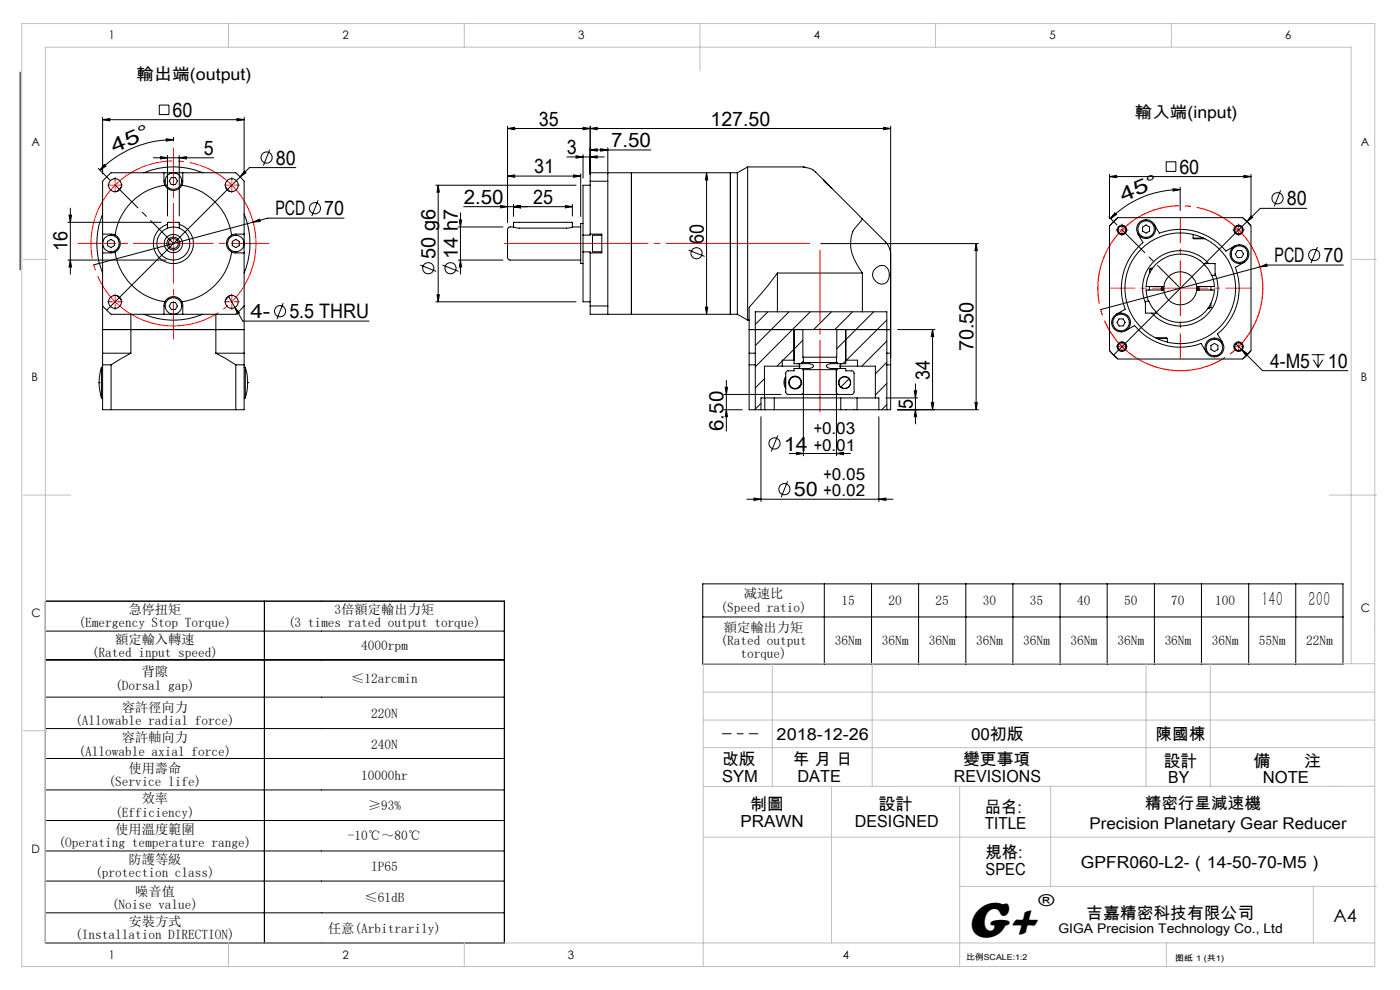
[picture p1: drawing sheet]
<svg xmlns="http://www.w3.org/2000/svg" width="297mm" height="210mm" viewBox="0 0 297 210" stroke-linecap="round" stroke-linejoin="round" font-family="sans-serif">
<g fill="none" stroke="#000" stroke-width=".21">
<path d="M4.3 15.3v41.9M20.8 35.7l2.6 2.5M21.8 25.4l1.5-.3v.5zM21.8 24.9v12M21.8 25.4h30M22.1 34.9l.4 .3-1.3 .9zM25.7 39.8l-.8 .8M30.5 36.6a16.3 16.3 0 0 1 12.5 0M32.5 33.5h12.8M33.8 22.3h2v2h-2zM34 33.2l1.5 .3-1.5 .2zM34.8 36.6v2l.2 .7"/>
<path d="M35 39.3a2 2 0 0 0 1.8 1.1 2 2 0 0 0 1.8-1.1M35 39.3a12.5 12.5 0 0 0-10.6 10.6M35.3 29.4l1.5 .2-1.5 .3zM35.5 33v12.8M36.3 37.7h.9l.4 .7-.4 .7h-.9l-.4-.7zM36.8 29.6a22.3 22.3 0 0 0-15.6 6.5M36.8 29.1v.8M38 33.5l1.5-.3v.5zM38 33v12.8M38.6 39.3a12.5 12.5 0 0 1 10.5 10.6M38.8 36.6v2.2l-.2 .5M47.9 39.8l.7 .8"/>
<path d="M50.3 25.1l1.5 .3-1.5 .2zM50.9 37.5l-28.3 28.3M51.8 24.9v12M51.8 36.3l.4 .3-1.3 .9zM57.2 31.7l-1.3 3.4M62.8 35.6h-9.9l-2 1.9M92.5 39.3h29.7M93 39.3v24.7M93 39.3l.2 1.5h-.5zM107.7 27.3l1.5-.3v.5zM107.7 26.8v20.4M107.7 27.3h81.2"/>
<path d="M107.7 37.4l1.5-.3v.5zM107.7 37.4h15.5M120.3 33.3h7.9M121.7 37.1l1.5 .3-1.5 .2zM122.2 33l1.5 .3-1.5 .2zM123.2 36.9v9M123.7 27l1.5 .3-1.5 .2zM123.7 32.8v5M125.2 26.8v10.1M125.2 27.3l1.5-.3v.5zM125.2 33.3l1.5-.3v.5zM125.2 31.8l1.5-.2v.5z"/>
<path d="M125.2 31.8h12.9M125.2 39.3h-1.5v10.6M125.2 38.4v11.3M125.2 38.4h3.7M127.4 31.6l1.5 .2-1.5 .3zM128.9 31.3v5.6M128.9 36.6v1.8M128.9 38.4v26.5M133.9 36.6v30.1zM149.9 36.6v30.1M149.9 36.6l.2 1.6h-.5zM154.9 36.6v30.1"/>
<path d="M156.4 36.6v30.1M156.4 36.6h-31.2v1.8M158.6 35.4v32.5M158.6 35.4h12.1M158.6 35.4l-2.2 1.2M170.4 35.5a4.1 4.1 0 0 1 3.2 1.5l2.9 3M174.7 38.2l1.8 1.8M176.5 40l6.4 6.4M187.4 27l1.5 .3-1.5 .2zM188.9 26.8v49.1M235.4 37.5l1.5-.3v.5zM235.4 37v9.4"/>
<path d="M235.4 37.5h30M247.4 34.3h2v2.1h-2zM250.4 39.7v5M263.9 37.2l1.5 .3-1.5 .2zM265.4 37v9.4M14.4 55.2h20.9M14.4 47.2h19.8M14.6 45.6h.6l-.3 1.6zM14.9 55.2l.3 1.4h-.6zM14.9 44.2v14M21.8 45.4a16.5 16.5 0 0 0 0 12.5M21.8 49.7h1.9l.7 .2"/>
<path d="M22.8 51.2l.7-.4 .8 .4v.9l-.8 .4-.7-.4zM24.4 53.4a12.5 12.5 0 0 0 10.6 10.6M24.4 49.9a1.99 1.99 0 0 1 1.1 1.8 1.99 1.99 0 0 1-1.1 1.7M24.4 53.4l-.7 .2h-1.9M35.5 47.6a4.3 4.3 0 0 0-2.2 6.5 4.3 4.3 0 0 0 6.9 0 4.3 4.3 0 0 0-2.2-6.5M35.5 48.4l.1-1.2h2.4v1.2M49.1 49.9a1.99 1.99 0 0 0-1.1 1.8 1.99 1.99 0 0 0 1.1 1.7M49.1 53.4a12.5 12.5 0 0 1-10.5 10.6M49.1 53.4l.7 .2h2M49.3 51.2l.7-.4 .8 .4v.9l-.8 .4-.7-.4zM51.8 45.4a16.5 16.5 0 0 1 0 12.5M51.8 49.7h-2l-.7 .2"/>
<path d="M53.7 47.1l1.4-.6 .1 .5zM53.7 47.1l-33.8 9.1M67.5 42.5l-1.4 3.4M73 46.3h-16.2l-3.1 .8M89.1 56.2l3.4 1.4M93.9 56.2l3.4 1.4M97.2 55.2h9.5M97.2 48.1h9.5M97.4 46.7h.5l-.2 1.4zM97.7 55.2l.2 1.4h-.5zM97.7 45.1v13.1M98.4 43.8h23"/>
<path d="M106.2 43.6l1.5 .2-1.5 .3zM108.9 43.8l1.5-.2v.5zM108.9 43.3v2.5M108.9 48.1l.1-.9h12.4v.9M108.9 48.1l1 .3h10.5l1-.3M108.9 48.1l-.9 .1-.3 .4v6.1l.3 .4 15.2 .1M119.9 43.6l1.5 .2-1.5 .3zM121.4 48.1h1.8M121.4 43.3v2.5M123.7 47.4h-.5v8.5h.5M123.7 49.9v3.5M123.7 53.4h1.5v.2"/>
<path d="M123.7 53.4v10.6h1.5M125.2 49.7v.2h-1.5M125.2 53.6v11.3M125.2 49.7h2.5v3.9h-2.5M127.7 49.9h-2v3.5h2M146.1 53l3.4 1.4M164.9 57.9l-2.1 2.8-3.9 4.5v9.7M164.9 57.9h18.1M164.9 57.9v8.2M174.1 51.7h33.5M182.9 46.4l-.4 .6a6.2 6.2 0 0 0-2 5.5l.3 1.4 .5 1.1 1.7 2.9M182.9 46.4l4 4a4.6 4.6 0 0 1 2 3.6"/>
<path d="M183 57.9v8.2M185.8 56.8a1.73 1.73 0 0 1 2.2-.1 1.73 1.73 0 0 1 .6 2 1.59 1.59 0 0 1-1 1.5 1.59 1.59 0 0 1-1.8-.4 1.82 1.82 0 0 1 0-3zM207.1 51.7l.2 1.5h-.5zM207.1 51.7v35.2M235.2 46l1.8 1.7M236.1 47.1l1-.9h26.5l.7 .5 1.1 1.2v26.5l-.3 .3-1.5 1.5h-26.5l-.3-.3-1.4-1.5v-26.5zM236.5 45.1l.4 .4-1.3 .8zM237.1 46.2l-1.7 1.7M241.4 49.6l1.1 1.9a12.6 12.6 0 0 0-3.8 14.1l-1.9 1.1M242.4 48.2l.7-.5 .8 .5v.8l-.8 .5-.7-.5zM243.9 57.1h.5M243.9 57.1v.9"/>
<path d="M244.5 56.9l-.6 .2M244.9 47.6l1.1 1.9a12.3 12.3 0 0 1 14.1 3.8l1.8-1.1M244.9 47.6a2 2 0 0 0-2.8-.7 2 2 0 0 0-.7 2.7M244.9 47.6a2 2 0 0 1-.8 2.7 2 2 0 0 1-2.7-.7M248.9 40l1.5 .2-1.5 .3zM250.4 40.2a21 21 0 0 0-14.8 6.1M253.1 50.5h2.2M253.1 50.5l.2 .2h2.3M253.1 49.7v.8M255.3 55.9h2.5v2.5h-.7M256.4 55.9a8 8 0 0 0-10.2-1.5 8 8 0 0 0-3.2 9.9M257.1 58.4l.5 2.4h-3.7"/>
<path d="M257.1 58.4a7.3 7.3 0 0 0-7.9-4.4 7.3 7.3 0 0 0-6.1 6.8h3.3M257.8 58.1a8 8 0 0 1-3.2 9.8 8 8 0 0 1-10.3-1.5M261.9 52.2a2 2 0 0 1 2.8 .7 2 2 0 0 1-.8 2.7M261.9 52.2a2 2 0 0 0-.7 2.7 2 2 0 0 0 2.7 .7M262.5 53.2h.9l.4 .7-.4 .7h-.9l-.4-.7zM263.6 46.2l1.8 1.7M263.9 55.6l-1.8 1.1a12.4 12.4 0 0 1-3.8 14.1l1.1 1.9M264.5 47l-28.2 28.3M265.4 45.8l.3 .3-1.2 .9zM267.3 56.6l1.4-.6 .1 .5zM267.3 56.6l-33.8 9.1M271.7 40.4l-1.4 3.4"/>
<path d="M277.2 44.2h-9.8l-2.9 2.8M279.5 52.4l-1.4 3.4M285 56.2h-16.2l-1.5 .4M21.5 77.9v6.5M21.5 77.9l-.4 2-.1 1.3M21.5 77.9h.3M21.8 69.9h30M21.8 74.9v-36.5l1.8-1.8h26.4l1.8 1.8v36.5M21.8 64.9l1.8 1.8h26.4l1.8-1.8M21.8 74.9v2.5M21.8 74.9h6M21.8 77.4h1.8"/>
<path d="M21.8 77.4v9.5h1.8M23.6 77.4v9.5M24.9 62.8l.8 .7M27.8 74.9l-4.2 2.5M27.8 66.7v8.2M30.5 66.7a16.3 16.3 0 0 0 12.5 0M35 64a2.01 2.01 0 0 1 1.8-1.1 2.01 2.01 0 0 1 1.8 1.1M35 64l-.2 .7v2M36.3 64.2h.9l.4 .7-.4 .7h-.9l-.4-.7zM38.6 64l.2 .5v2.2M45.8 74.9l4.2 2.5M45.8 74.9h6"/>
<path d="M45.8 66.7v8.2M48.5 62.9l1.3 2.3M48.6 62.8l-.7 .7M49.8 65.2l1 1.2-.4 .2zM49.8 65.2l1.7 2.9h26.8M50 77.4h1.8M50 77.4v9.5M51.8 74.9v2.5M51.8 77.4v9.5h-1.8M51.8 77.9h.2M52 77.9v6.5M52 77.9l.4 1.6 .1 1.7"/>
<path d="M60.1 64.3l-1.4 3.4M92.5 64h29.7M92.7 62.5h.5l-.2 1.5zM125.2 64.9v1.8h31.2M125.2 64.9h3.7M128.9 64.9v1.8M149.6 65.1h.5l-.2 1.6zM156.4 66.7l2.2 1.2M158.6 67.9h.3M158.9 69.9h30M158.9 77.4v9.5h1.3M158.9 77.4h1.3"/>
<path d="M158.9 74.9v2.5M158.9 74.9h1.3M160.2 74.9v2.5M160.2 77.4v9.5M162.9 66.1l-2.7 2.7M164.9 66.1h-4.7v8.8M164.9 66.1h18.1M165.9 77.7h3.8M165.9 77.7h-3.7v6.7M165.9 76.6l-1 1.1M166.7 79.9a2.37 2.37 0 0 0 0 2.5M167.4 66.1l-7.2 7.2"/>
<path d="M168.5 69.9v7.2h1.7M168.5 76.4h-2.6v1.3M169.3 77.1a.55 .55 0 0 1 .4 .6 .55 .55 0 0 1-.4 .5M170.2 77.1h.2a2.15 2.15 0 0 1 2.2 .6 2.33 2.33 0 0 1-2.2 .5h-.2M170.2 78.2h-1.7v.5h-1.4l-.4 .5v4.2l.5 .3h2.8M170.2 78.2v.2h.3M170.3 69.9l.1 5.9M170.3 72.2l-4.2 4.2M170.4 78.4v18.3M170.4 75.8h7M170.4 76.9h7M170.4 75.8v1.1"/>
<path d="M170.4 76.9h-.2v.2M170.4 76.6l-.5 .5M170.5 78.4v4.7l-.2 .4-.3 .2M170.5 78.4h6.9M171.9 66.1l-11.7 11.7M176.4 66.1l-3.8 3.8M177.4 78.4v4.7l.2 .4 .3 .2M177.4 78.4v18.3M177.4 75.8v1.1M177.4 76.9h.3v.2M177.5 69.9l-.1 5.9M177.7 78.2h1.7v.5h1.4l.2 .1 .2 .4v4.2l-.5 .3h-2.8"/>
<path d="M177.7 78.2v.2h-.3M177.7 77.1h-.3a2.15 2.15 0 0 0-2.1 .6 2.33 2.33 0 0 0 2.2 .5h.2M178.2 77.7h3.7M178.5 77.1a.55 .55 0 0 0-.3 .6 .55 .55 0 0 0 .3 .5M179.4 69.9v7.2h-1.7M179.4 76.4h2.5v1.3M179.4 76.5l-.6 .6M180.9 66.1l-3.8 3.8M181.9 77.7h3.8v6.7M183 66.1h5.1v8.8M185.3 66.1l-7.8 7.9M188.1 77.4h.8"/>
<path d="M188.1 74.9h.8v2.5M188.1 74.9v2.5M188.1 77.4v9.5M188.1 67.9l-8.5 8.5M188.1 72.3l-5.3 5.4M188.1 76.8l-2.4 2.5M188.9 77.4v9.5h-.8M190.4 69.9h7.9M197.8 69.9v17M197.8 69.9l.3 1.5h-.5zM235.4 74.4l1.7 1.8M236.8 66.7a2 2 0 0 0-.7 2.7 2 2 0 0 0 2.7 .7"/>
<path d="M236.8 66.7a2 2 0 0 1 2.8 .7 2 2 0 0 1-.8 2.7M237.4 67.7h.9l.4 .7-.4 .7h-.9l-.4-.7zM238.8 70.1l1.9-1a12.5 12.5 0 0 0 14.1 3.7l1.1 1.9M243.7 63.9h-.7v2.4l2.5 .1M243.9 60.8v.7M245.1 71.6h2.4l.1 .2M245.4 71.8h2.2M246.4 60.8v.7M246.4 60.8h.5M246.4 61.5h.5M246.4 61.5h-3.3l.6 2.4M246.7 60.8v.8"/>
<path d="M246.9 60.8a3.5 3.5 0 0 1 3.5-3.1 3.5 3.5 0 0 1 3.5 3.1M246.9 61.5a3.5 3.5 0 0 0 3.5 3.2 3.5 3.5 0 0 0 3.5-3.2M246.9 60.8v.7M247.6 71.8v.8M253.9 61.5h3.7a7.3 7.3 0 0 1-6 6.8 7.3 7.3 0 0 1-7.9-4.4M253.9 60.8v.7M254.1 60.8v.8M254.4 60.8v.7M256.4 65.2h.5M256.9 65.2l-.6 .2M256.9 60.8v.7M256.9 64.4v.8"/>
<path d="M256.9 73.3l.7-.5 .8 .5v.8l-.8 .5-.7-.5zM259.4 72.7a2 2 0 0 1-.8 2.7 2 2 0 0 1-2.7-.7M259.4 72.7a2 2 0 0 0-2.8-.7 2 2 0 0 0-.7 2.7M262.2 72.9l1.1 1.2M263.3 74.1l1.3 .9-.4 .3zM263.3 74.1l4.5 4.5h18.1M265.4 74.4l-1.8 1.8M278.3 75.2h2.7M278.6 76.3l1 1.6M279.6 75.2v2.7M280.6 76.3l-1 1.6M21 81.2h.1"/>
<path d="M21 81.2l.1 1.2 .4 2M21.5 84.4h.3M23.6 86.9h26.4M51.8 84.4h.2M52.5 81.2h.1M52.5 81.2l-.1 1.6-.4 1.6M153.6 86.9h3.8M153.6 83.7h12.1M153.8 82.2h.5l-.2 1.5zM154.1 86.9l.2 1.5h-.5zM154.1 80.7v10.7M160.2 86.9h1.2"/>
<path d="M161.4 88.4v18M161.4 86.9h.8M161.4 85.6l-1.2 1.2M162.2 84.4h23.5M162.2 84.4h-.8v2.5M162.2 80.3l-2 2M162.2 86.9h2.1M162.2 84.4v2.5M164.3 86.9h14.1M164.3 84.4v2.5M165 92.4l-1.4 3.4M166.7 80.4l-.2 .8 .2 .7"/>
<path d="M167.4 96.2h13M168.9 95.9l1.5 .3-1.5 .2zM169.8 81.7l-.6 .6M170 83.7h7.9M177.4 96.2l1.5-.3v.5zM178.4 86.9h3.4M178.4 84.4v2.5M180.1 80.4l-1.7 1.7M181.8 86.9h4.6M181.8 84.4v2.5M185.7 84.4h.7v2.5M186.4 88.4v18"/>
<path d="M186.4 86.9h1.7M187.9 84.4h6.8M188.1 81.3l-2.4 2.5M188.1 85.8l-1.1 1.1M194 82.9h.5l-.3 1.5zM194.2 81.4v8.5M194.2 86.9l.3 1.5h-.5zM197.6 85.4h.5l-.3 1.5zM206.8 85.4h.5l-.2 1.5zM207.6 86.9h-17.2M158.4 105.9h31M159.9 105.6l1.5 .3-1.5 .2z"/>
<path d="M167.1 102.1l-1.4 3.4M186.4 105.9l1.5-.3v.5zM9.6 127.5h97.4v72.5h-97.4zM9.6 133.9h97.4M9.6 140h97.4M56.1 127.5v72.5M149.1 123.9h135.8v17h-135.8zM149.1 130.9h135.8M174.9 123.9v17M184.9 123.9v17M194.9 123.9v17M204.9 123.9v17"/>
<path d="M214.9 123.9v17M224.9 123.9v17M234.9 123.9v17M244.9 123.9v17M254.9 123.9v17M264.9 123.9v17M274.9 123.9v17M9.6 147.9h97.4M9.6 154.5h97.4M9.6 160.9h97.4M9.6 167.6h97.4M9.6 174.1h97.4"/>
<path d="M9.6 180.5h97.4M9.6 186.9h97.4M9.6 193.6h97.4"/>
<circle cx="24.4" cy="39.3" r="1.37"/>
<circle cx="36.8" cy="38.4" r="1.75"/>
<circle cx="49.2" cy="39.3" r="1.37"/>
<circle cx="56.6" cy="33.4" r="1.19"/>
<circle cx="23.5" cy="51.7" r="1.75"/>
<circle cx="36.8" cy="51.6" r="1.95"/>
<circle cx="36.8" cy="51.7" r="1.38"/>
<circle cx="36.8" cy="51.7" r="1.04"/>
<circle cx="36.8" cy="51.7" r="3.5"/>
<circle cx="50" cy="51.7" r="1.75"/>
<circle cx="66.8" cy="44.2" r="1.19"/>
<circle cx="90.8" cy="56.9" r="1.19"/>
<circle cx="95.6" cy="56.9" r="1.19"/>
<circle cx="147.8" cy="53.7" r="1.19"/>
<circle cx="238" cy="48.8" r=".82"/>
<circle cx="238" cy="48.8" r="1.01"/>
<circle cx="243.1" cy="48.6" r="1.74"/>
<circle cx="262.7" cy="48.8" r="1.01"/>
<circle cx="262.8" cy="48.8" r=".82"/>
<circle cx="262.9" cy="53.9" r="1.76"/>
<circle cx="271" cy="42.1" r="1.2"/>
<circle cx="278.8" cy="54.1" r="1.19"/>
<circle cx="24.4" cy="64" r="1.38"/>
<circle cx="36.8" cy="64.9" r="1.75"/>
<circle cx="49.2" cy="64" r="1.38"/>
<circle cx="59.4" cy="66" r="1.2"/>
<circle cx="237.8" cy="68.4" r="1.76"/>
<circle cx="238" cy="73.5" r=".82"/>
<circle cx="238" cy="73.5" r="1.01"/>
<circle cx="250.4" cy="61.2" r="11.8"/>
<circle cx="257.6" cy="73.7" r="1.74"/>
<circle cx="262.7" cy="73.5" r="1.01"/>
<circle cx="262.8" cy="73.5" r=".82"/>
<circle cx="164.3" cy="94.1" r="1.18"/>
<circle cx="168.7" cy="81.2" r="1.25"/>
<circle cx="168.7" cy="81.1" r="1.38"/>
<circle cx="179.2" cy="81.1" r="1.27"/>
<circle cx="179.2" cy="81.2" r="1.25"/>
<circle cx="166.4" cy="103.8" r="1.19"/>
</g>
<path d="M53.5 46.5a17.5 17.5 0 0 0-29.2-7.1 17.5 17.5 0 0 0 7.8 29.1 17.5 17.5 0 0 0 21.7-20.8l-.3-1.2" fill="none" stroke="#f00" stroke-width=".21" stroke-dasharray="30.5 1.3 1.3 1.3" stroke-dashoffset="11.7" stroke-linecap="butt"/>
<path d="M267.1 56a17.5 17.5 0 0 0-29.2-7.1 17.5 17.5 0 0 0 7.8 29.1 17.5 17.5 0 0 0 21.7-20.8l-.3-1.2" fill="none" stroke="#f00" stroke-width=".25" stroke-dasharray="30.5 1.3 1.3 1.3" stroke-dashoffset="11.7" stroke-linecap="butt"/>
<g fill="none" stroke="#f00" stroke-width=".21" stroke-dasharray="30.5 1.3 1.3 1.3">
<path d="M23.9 39.3h-1.1M24.4 38.8v-1.2M24.4 39.8v1.1M24.9 39.3h1.2M48.7 39.3h-1.2M49.2 38.8v-1.2M49.2 39.8v1.1M49.7 39.3h1.1M237.5 48.8h-.7M238 48.3v-.8M238 49.3v.7M238.5 48.8h.8"/>
<path d="M262.3 48.8h-.8M262.8 48.3v-.8M262.8 49.3v.7M263.3 48.8h.7M23.9 64h-1.1M24.4 63.5v-1.1M24.4 64.5v1.1M24.9 64h1.2M48.7 64h-1.2M49.2 63.5v-1.1M49.2 64.5v1.1M49.7 64h1.1"/>
<path d="M237.5 73.5h-.5M238 73v-.6M238 74v.6M238.5 73.5h.6M262.3 73.5h-.6M262.8 73v-.6M262.8 74v.6M263.3 73.5h.5"/>
</g>
<path d="M36.3 51.6h-19.8M36.8 51.1v-19.7M36.8 52.1v19.8M37.3 51.6h19.7" fill="none" stroke="#f00" stroke-width=".21" stroke-dasharray="30.5 1.3 1.3 1.3" stroke-dashoffset="22.5"/>
<path d="M249.9 61.1h-14.5M250.4 60.6v-14.5M250.4 61.6v14.5M250.9 61.1h14.5" fill="none" stroke="#f00" stroke-width=".21" stroke-dasharray="30.5 1.3 1.3 1.3" stroke-dashoffset="25.1"/>
<path d="M172.6 51.6h-66.5" fill="none" stroke="#f00" stroke-width=".21" stroke-dasharray="30.5 1.3 1.3 1.3" stroke-dashoffset="-.9"/>
<path d="M174 53.1v34.3" fill="none" stroke="#f00" stroke-width=".21" stroke-dasharray="30.5 1.3 1.3 1.3" stroke-dashoffset="15.2"/>
<g fill="none" stroke="#f00" stroke-width=".21">
<path d="M24.2 39.3h.5M24.4 39v.5M48.9 39.3h.5M49.1 39v.5M36.5 51.7h.5M36.8 51.4v.5M237.8 48.8h.5M238 48.5v.5M262.5 48.8h.5M262.7 48.5v.5M24.2 64h.5M24.4 63.8v.5"/>
<path d="M48.9 64h.5M49.1 63.8v.5M237.8 73.5h.5M238 73.3v.5M250.1 61.2h.5M250.4 60.9v.5M262.5 73.5h.5M262.7 73.3v.5"/>
</g>
<path d="M153.3 155.6h7.5" fill="none" stroke="#000" stroke-width=".21" stroke-dasharray="30.5 1.3 1.3 1.3" stroke-dashoffset="28.6"/>
<path d="M24.4 39.3l12.4 12.3M238 48.8l12.4 12.3" fill="none" stroke="#000" stroke-width=".21" stroke-dasharray="30.5 1.3 1.3 1.3" stroke-dashoffset="23.6"/>
<g fill="none" stroke="#c0c0c0" stroke-width=".21">
<path d="M4.6 5h287v200h-287zM48.5 5v5M98.5 5v5M148.5 5v10M198.5 5v5M248.5 5v5M5 55h5M287 55h5M5 105h10M282 105h10M5 155h5M149.2 152.7h142.4"/>
<path d="M149.2 146.8h142.4M149.2 158.6h142.4M163.8 140.8v26M185 140.8v26M243.1 140.8v26M256.8 140.8v26M286.6 140.8v-130.8h-277v190h282M291.6 140.8h-142.4v64.2M149.2 177.6h142.4M176.4 166.8v33.2M203.6 166.8v38.2M222.9 166.8v21.2"/>
<path d="M291.6 166.8h-142.4M203.6 188h88.4M278.6 188v12M48.5 200v5M98.5 200v5M247.4 200v5"/>
</g>
<g fill="#000">
<path d="M21.8 25.4l1.5-.3v.5zM50.3 25.1l1.5 .3-1.5 .2z"/>
<path d="M35.3 29.4l1.5 .2-1.5 .3zM22.1 34.9l.4 .3-1.3 .9z"/>
<path d="M93 39.3l.2 1.5h-.5zM92.7 62.5h.5l-.2 1.5z"/>
<path d="M123.7 27l1.5 .3-1.5 .2zM107.7 27.3l1.5-.3v.5z"/>
<path d="M53.7 47.1l1.5-.1-.1-.5zM267.3 56.6l1.5-.1-.1-.5z"/>
<path d="M248.9 40l1.5 .2-1.5 .3zM236.5 45.1l.4 .4-1.3 .8z"/>
<path d="M153.8 82.2h.5l-.2 1.5zM154.1 86.9l.2 1.5h-.5zM207.1 51.7l.2 1.5h-.5zM206.8 85.4h.5l-.2 1.5zM14.6 45.6h.6l-.3 1.6zM14.9 55.2l.3 1.4h-.6z"/>
<path d="M168.9 95.9l1.5 .3-1.5 .2zM177.4 96.2l1.5-.3v.5zM159.9 105.6l1.5 .3-1.5 .2zM186.4 105.9l1.5-.3v.5zM106.2 43.6l1.5 .2-1.5 .3zM108.9 43.8l1.5-.2v.5zM108.9 43.8l1.5-.2v.5zM119.9 43.6l1.5 .2-1.5 .3zM107.7 37.4l1.5-.3v.5zM121.7 37.1l1.5 .3-1.5 .2zM125.2 27.3l1.5-.3v.5zM187.4 27l1.5 .3-1.5 .2zM122.2 33l1.5 .3-1.5 .2zM125.2 33.3l1.5-.3v.5zM125.2 31.8l1.5-.2v.5zM127.4 31.6l1.5 .2-1.5 .3zM34 33.2l1.5 .3-1.5 .2zM38 33.5l1.5-.3v.5zM51.8 36.3l-.9 1.2 1.3-.9zM49.8 65.2l.6 1.4 .4-.2zM235.4 37.5l1.5-.3v.5zM263.9 37.2l1.5 .3-1.5 .2zM265.4 45.8l-.9 1.2 1.2-.9zM263.3 74.1l.9 1.2 .4-.3z"/>
<path d="M194.2 86.9l.3 1.5h-.5zM194 82.9h.5l-.3 1.5zM197.6 85.4h.5l-.3 1.5zM197.8 69.9l.3 1.5h-.5zM149.6 65.1h.5l-.2 1.6zM149.9 36.6l.2 1.6h-.5zM97.7 55.2l.2 1.4h-.5zM97.4 46.7h.5l-.2 1.4z"/>
</g>
<text font-size="11" x="205.1" y="198.7">G+</text>
<g font-size="4.4">
<text x="267.6" y="128.7">140</text>
<text x="277.6" y="128.7">200</text>
</g>
<g font-size="4.2">
<text x="36.6" y="24.8">60</text>
<text x="114.3" y="26.7">35</text>
<text x="150.7" y="26.7">127.50</text>
<text x="24.2" y="32.4" transform="rotate(-23 24.2 32.4)">4 5 °</text>
<text x="43.2" y="32.8">5</text>
<text x="58.5" y="34.9">80</text>
<text x="120.3" y="32.7">3</text>
<text x="129.6" y="31.2">7.50</text>
<text x="113.3" y="36.8">31</text>
<text x="250.2" y="36.8">60</text>
<text x="58.4" y="45.7">PCD</text>
<text x="68.8" y="45.7">70</text>
<text x="98.4" y="43.2">2.50</text>
<text x="113.1" y="43.2">25</text>
<text x="238.2" y="42.9" transform="rotate(-23 238.2 42.9)">4 5 °</text>
<text x="273" y="43.6">80</text>
<text x="14.3" y="53.3" transform="rotate(-90 14.3 53.3)">16</text>
<text x="149.3" y="51.7" transform="rotate(-90 149.3 51.7)">60</text>
<text x="92.4" y="54.9" transform="rotate(-90 92.4 54.9)">50 g6</text>
<text x="97.1" y="54.9" transform="rotate(-90 97.1 54.9)">14 h7</text>
<text x="270.4" y="55.6">PCD</text>
<text x="280.8" y="55.6">70</text>
<text x="53.1" y="67.5">4-</text>
<text x="61.4" y="67.5">5.5 THRU</text>
<text x="206.5" y="74.6" transform="rotate(-90 206.5 74.6)">70.50</text>
<text x="197.2" y="80.5" transform="rotate(-90 197.2 80.5)">34</text>
<text x="269.4" y="78">4-M5</text>
<text x="281.7" y="78">10</text>
<text x="193.6" y="86.7" transform="rotate(-90 193.6 86.7)">5</text>
<text x="153.5" y="91.4" transform="rotate(-90 153.5 91.4)">6.50</text>
<text x="166.3" y="95.6">14</text>
<text x="168.4" y="105.3">50</text>
</g>
<text font-size="3.9" x="282.9" y="195.5">A4</text>
<g font-size="3.5">
<text x="28.9" y="16.9">輸出端(output)</text>
<text x="240.7" y="25">輸入端(input)</text>
<text x="172.6" y="92">+0.03</text>
<text x="172.6" y="95.6">+0.01</text>
<text x="174.7" y="101.7">+0.05</text>
<text x="174.7" y="105.3">+0.02</text>
<text x="164.8" y="157">2018-12-26</text>
<text x="206" y="157">00初版</text>
<text x="245.2" y="157">陳國棟</text>
<text x="153.2" y="162.3">改版</text>
<text x="153.2" y="165.8">SYM</text>
<text x="168.2" y="162.3">年 月 日</text>
<text x="169.2" y="165.8">DATE</text>
<text x="202.4" y="165.8">REVISIONS</text>
<text x="204.3" y="162.3">變更事項</text>
<text x="246.9" y="162.6">設計</text>
<text x="247.9" y="166.1">BY</text>
<text x="265.9" y="162.6">備</text>
<text x="267.9" y="166.1">NOTE</text>
<text x="276.6" y="162.6">注</text>
<text x="159.1" y="171.9">制圖</text>
<text x="186.4" y="171.9">設計</text>
<text x="208.9" y="172.4">品名:</text>
<text x="157.1" y="175.4">PRAWN</text>
<text x="181.3" y="175.4">DESIGNED</text>
<text x="208.9" y="175.9">TITLE</text>
<text x="209.1" y="182.1">規格:</text>
<text x="209.1" y="185.6">SPEC</text>
<text x="229.3" y="184.2">GPFR060-L2-（14-50-70-M5）</text>
<text x="220.3" y="192.2">®</text>
<text x="230.5" y="194.8">吉嘉精密科技有限公司</text>
</g>
<g font-size="3.4">
<text x="242.9" y="171.6">精密行星減速機</text>
<text x="231.1" y="175.9">Precision Planetary Gear Reducer</text>
</g>
<g font-size="2.8">
<text x="27.2" y="130.3">急停扭矩</text>
<text x="71" y="130.3">3倍額定輸出力矩</text>
<text x="152.8" y="129.8">(Speed ratio)</text>
<text x="157.8" y="126.9">减速比</text>
<text x="178.5" y="128.4">15</text>
<text x="188.5" y="128.4">20</text>
<text x="198.5" y="128.4">25</text>
<text x="208.5" y="128.4">30</text>
<text x="218.5" y="128.4">35</text>
<text x="228.5" y="128.4">40</text>
<text x="238.5" y="128.4">50</text>
<text x="248.5" y="128.4">70</text>
<text x="257.8" y="128.4">100</text>
<text x="16.6" y="133.1">(Emergency Stop Torque)</text>
<text x="24.4" y="136.5">額定輸入轉速</text>
<text x="61.1" y="133.1">(3 times rated output torque)</text>
<text x="76.6" y="137.9">4000rpm</text>
<text x="152.8" y="136.9">(Rated output</text>
<text x="153.5" y="134">額定輸出力矩</text>
<text x="177.1" y="136.9">36Nm</text>
<text x="187.1" y="136.9">36Nm</text>
<text x="197.1" y="136.9">36Nm</text>
<text x="207.1" y="136.9">36Nm</text>
<text x="217.1" y="136.9">36Nm</text>
<text x="227.1" y="136.9">36Nm</text>
<text x="237.1" y="136.9">36Nm</text>
<text x="247.1" y="136.9">36Nm</text>
<text x="257.1" y="136.9">36Nm</text>
<text x="267.1" y="136.9">55Nm</text>
<text x="277.1" y="136.9">22Nm</text>
<text x="19.5" y="139.3">(Rated input speed)</text>
<text x="30.1" y="143.5">背隙</text>
<text x="157.1" y="139.7">torque)</text>
<text x="24.4" y="146.3">(Dorsal gap)</text>
<text x="74.5" y="144.9">≤12arcmin</text>
<text x="15.9" y="153.8">(Allowable radial force)</text>
<text x="25.8" y="151">容許徑向力</text>
<text x="78.7" y="152.4">220N</text>
<text x="16.6" y="160.3">(Allowable axial force)</text>
<text x="25.8" y="157.5">容許軸向力</text>
<text x="78.7" y="158.9">240N</text>
<text x="23" y="166.8">(Service life)</text>
<text x="27.2" y="164">使用壽命</text>
<text x="76.6" y="165.4">10000hr</text>
<text x="24.4" y="173.2">(Efficiency)</text>
<text x="30.1" y="170.4">效率</text>
<text x="78" y="171.8">≥93%</text>
<text x="12.4" y="179.7">(Operating temperature range)</text>
<text x="24.4" y="176.9">使用溫度範圍</text>
<text x="73.8" y="178.3">-10℃～80℃</text>
<text x="27.2" y="183.3">防護等級</text>
<text x="78.7" y="184.7">IP65</text>
<text x="20.2" y="186.1">(protection class)</text>
<text x="28.7" y="190">噪音值</text>
<text x="77.3" y="191.4">≤61dB</text>
<text x="23.7" y="192.8">(Noise value)</text>
<text x="27.2" y="196.4">安裝方式</text>
<text x="69.6" y="197.8">任意(Arbitrarily)</text>
<text x="224.5" y="197.8">GIGA Precision Technology Co., Ltd</text>
<text x="16" y="199.2">(Installation DIRECTION)</text>
</g>
<g font-size="2.5">
<text x="23.1" y="8.4">1</text>
<text x="72.7" y="8.4">2</text>
<text x="122.7" y="8.4">3</text>
<text x="172.7" y="8.4">4</text>
<text x="222.7" y="8.4">5</text>
<text x="272.7" y="8.4">6</text>
<text x="6.7" y="30.9">A</text>
<text x="288.7" y="30.9">A</text>
<text x="6.7" y="80.9">B</text>
<text x="288.7" y="80.9">B</text>
<text x="6.7" y="130.9">C</text>
<text x="288.7" y="129.9">C</text>
<text x="6.7" y="180.9">D</text>
<text x="23.1" y="203.4">1</text>
<text x="72.7" y="203.4">2</text>
<text x="120.5" y="203.4">3</text>
<text x="178.8" y="203.4">4</text>
</g>
<g font-size="1.7">
<text x="204.9" y="203.7">比例SCALE:1:2</text>
<text x="249.3" y="203.8">图纸 1 (共1)</text>
</g>
</svg>
